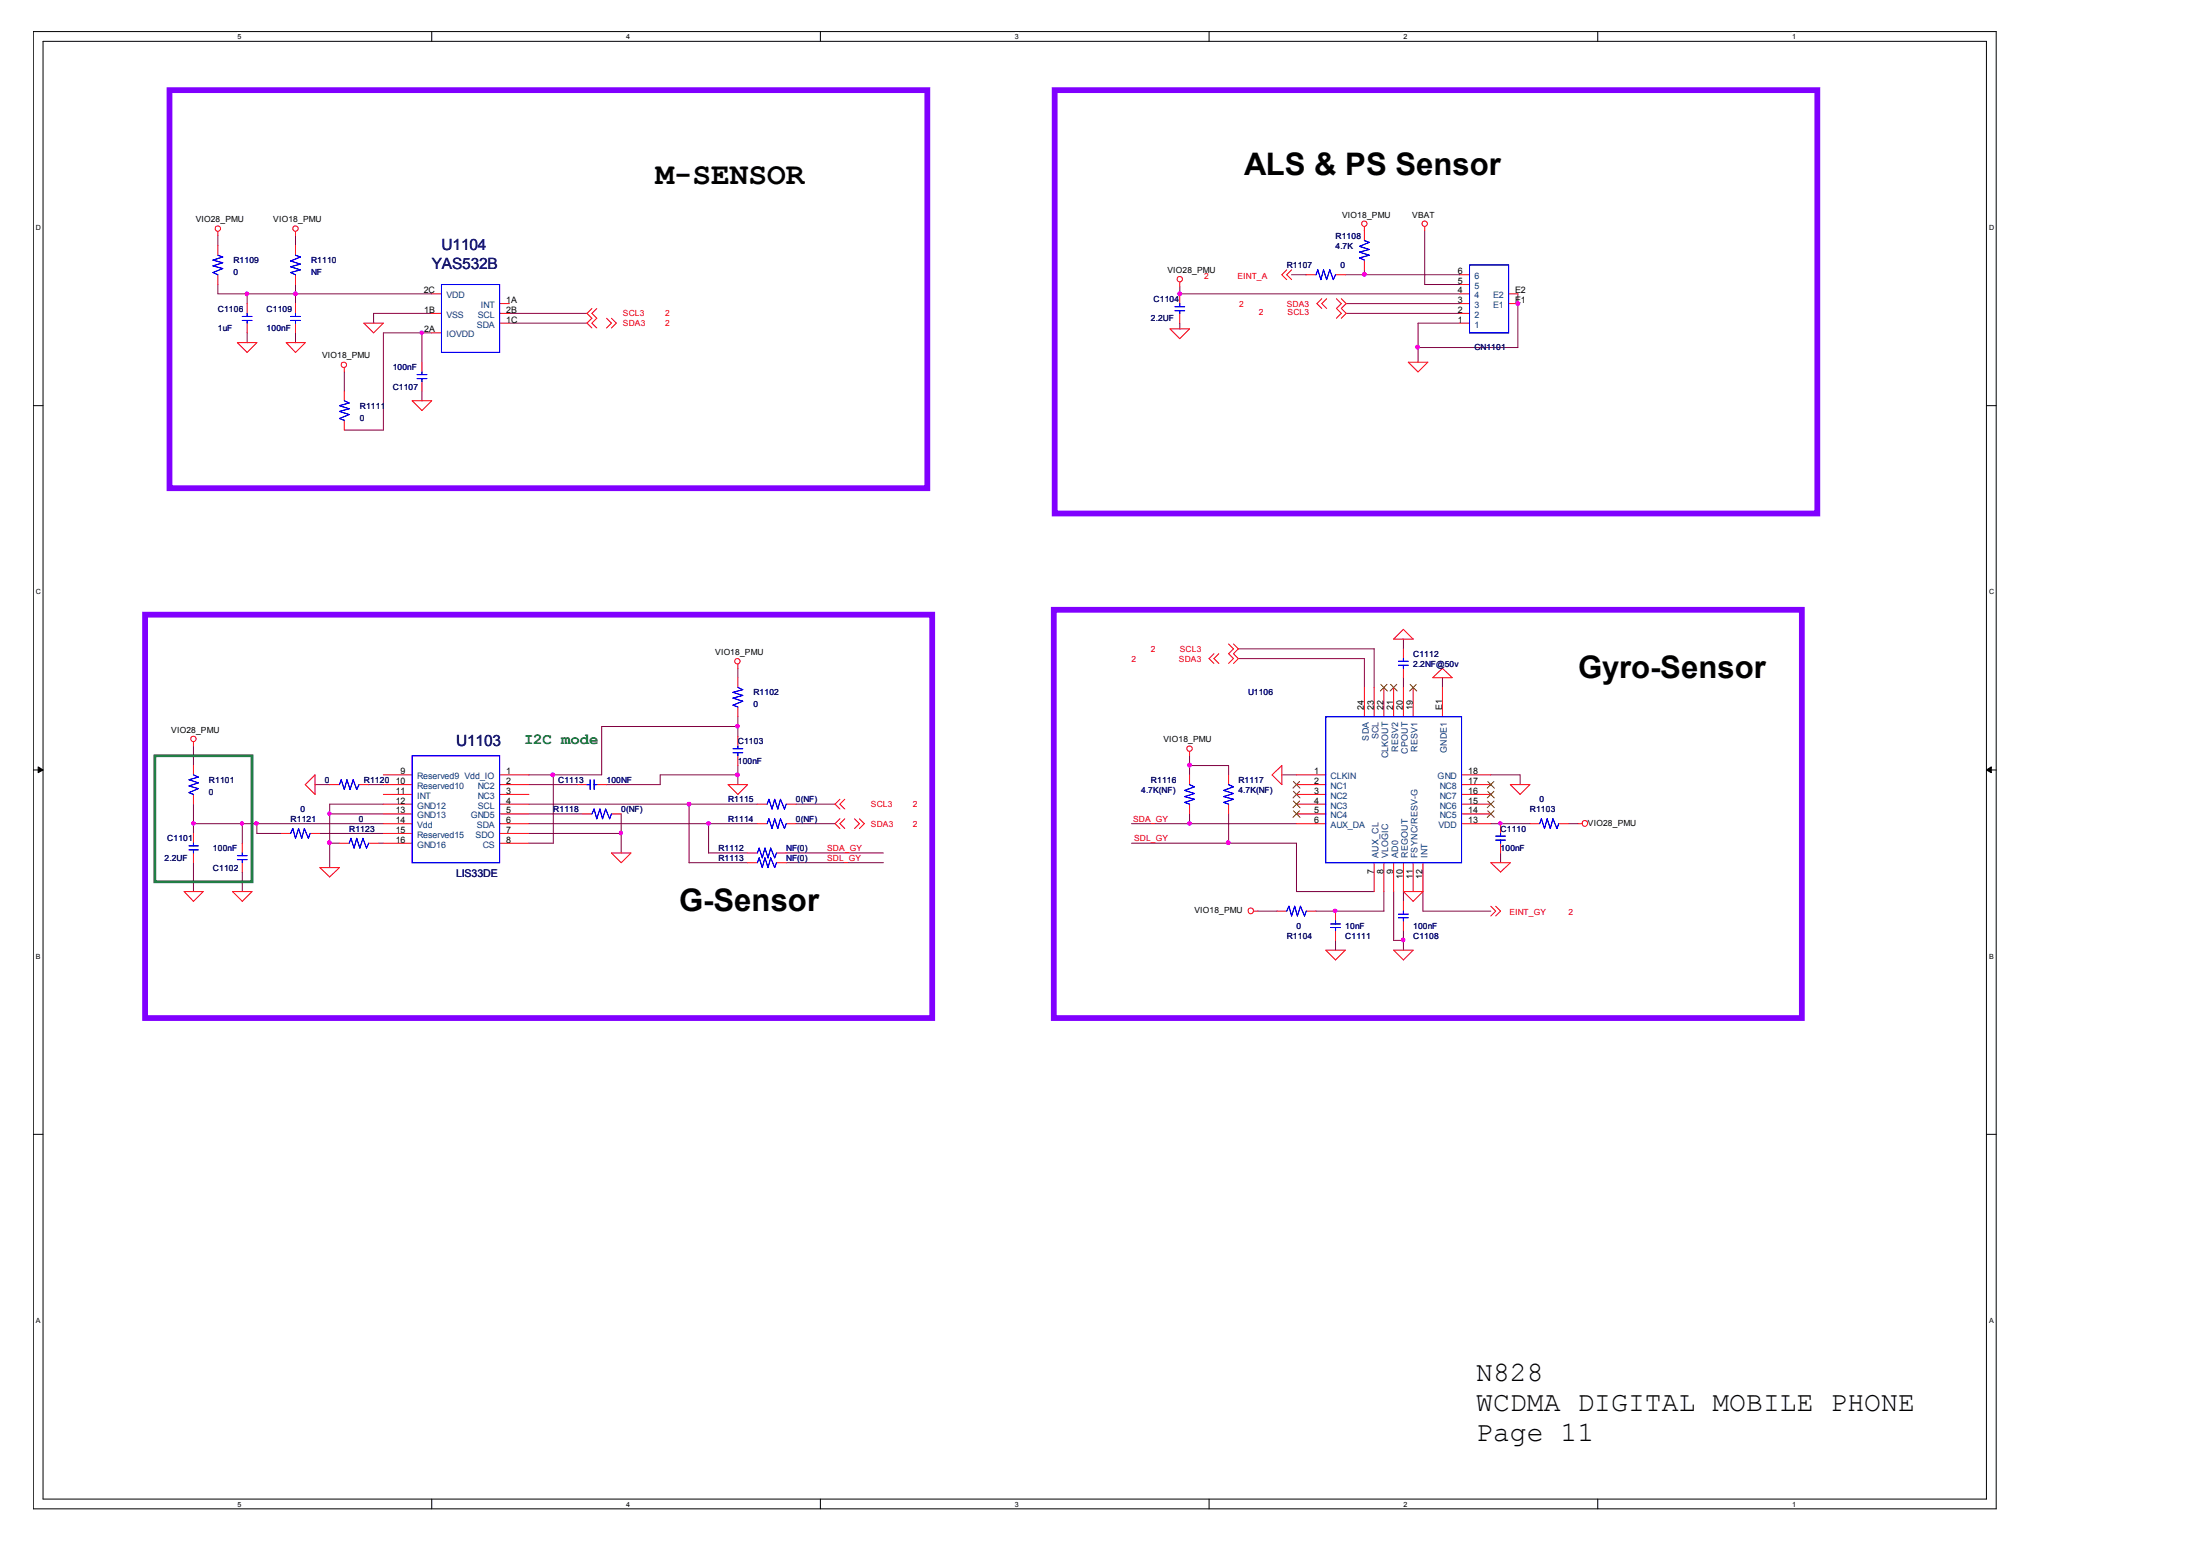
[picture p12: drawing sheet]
<svg xmlns="http://www.w3.org/2000/svg" width="420mm" height="297mm" viewBox="0 0 420 297" stroke-linecap="round" stroke-linejoin="round" font-family="sans-serif">
<path d="M6.3 6h374.6v281.9h-374.6zM8.2 7.9h370.9v278.1h-370.9z" fill="none" stroke="#000" stroke-width=".19"/>
<g fill="#fff">
<path d="M45.3 6.2h.8v1.5h-.8z"/>
<path d="M45.3 286.2h.8v1.5h-.8z"/>
</g>
<path d="M82.4 6v1.9M82.4 286v1.9" fill="none" stroke="#000" stroke-width=".19"/>
<g fill="#fff">
<path d="M119.5 6.2h.7v1.5h-.7z"/>
<path d="M119.5 286.2h.7v1.5h-.7z"/>
</g>
<path d="M156.5 6v1.9M156.5 286v1.9" fill="none" stroke="#000" stroke-width=".19"/>
<g fill="#fff">
<path d="M193.6 6.2h.8v1.5h-.8z"/>
<path d="M193.6 286.2h.8v1.5h-.8z"/>
</g>
<path d="M230.7 6v1.9M230.7 286v1.9" fill="none" stroke="#000" stroke-width=".19"/>
<g fill="#fff">
<path d="M267.8 6.2h.8v1.5h-.8z"/>
<path d="M267.8 286.2h.8v1.5h-.8z"/>
</g>
<path d="M304.9 6v1.9M304.9 286v1.9" fill="none" stroke="#000" stroke-width=".19"/>
<g fill="#fff">
<path d="M342 6.2h.7v1.5h-.7z"/>
<path d="M342 286.2h.7v1.5h-.7z"/>
<path d="M6.9 42.6h1v1.5h-1z"/>
<path d="M379.6 42.6h1v1.5h-1z"/>
<path d="M6.9 112.1h1v1.5h-1z"/>
<path d="M379.6 112.1h1v1.5h-1z"/>
</g>
<path d="M6.3 77.4h1.9M379.1 77.4h1.8" fill="none" stroke="#000" stroke-width=".19"/>
<g fill="#fff">
<path d="M6.9 181.6h.9v1.5h-.9z"/>
<path d="M379.6 181.6h.9v1.5h-.9z"/>
</g>
<path d="M6.3 146.9h1.9M379.1 146.9h1.8" fill="none" stroke="#000" stroke-width=".19"/>
<g fill="#000" stroke="#000" stroke-width=".19">
<path d="M7.3 146.3l.9 .6-.9 .5z" fill-rule="evenodd"/>
<path d="M379.1 146.9l.9-.6v1.1z" fill-rule="evenodd"/>
</g>
<g fill="#fff">
<path d="M6.9 251.1h.9v1.6h-.9z"/>
<path d="M379.6 251.1h.9v1.6h-.9z"/>
</g>
<path d="M6.3 216.4h1.9M379.1 216.4h1.8" fill="none" stroke="#000" stroke-width=".19"/>
<g fill="none" stroke="#800040" stroke-width=".19">
<path d="M41.6 54.3v1.8h40.8M41.6 45v1.8M47.2 56.1v1.8M56.4 45v1.8M56.4 54.3v3.6M82.4 59.8h-11.1v1.9M97.2 59.8h14.8M225.1 54.6v1.5h53.5M246.5 52.4h2.8M256.7 52.4h21.9M256.9 59.8h21.7M256.9 57.9h21.7"/>
<path d="M260.3 51.5v.9M271.9 44v10.3h6.7M289.6 56.1v10.2h-19M47.2 63.5v1.9M56.4 63.5v1.9M65.7 71v3.6M80.5 63.5v5.6M80.5 74.6v1.9M82.4 63.5h-9.2v18.6h-7.5M97.2 61.7h14.8M225.1 61.7v1.1M278.6 61.7h-8v7.4"/>
<path d="M140.8 127.5v1.8M140.8 136.8v3.7M140.8 138.6h-26v9.2h-13.9M236.3 125.7h24v5.5M236.3 123.8h25.9v7.4M267.8 121.9v1.9M267.8 129.3v1.9M275.3 129.3v1.9M36.9 157.2h36.3M36.9 142.3v3.8M36.9 153.4v5.6M46.2 157.2v3.7"/>
<path d="M49 157.2v1.8h4.7M60.1 149.7h2.8M61 159h12.2M62.9 155.3h10.3M70.4 149.7h2.8M73.2 153.4h-10.3v12.1M100.9 157.2h43.6M100.9 153.4h43.6M100.9 149.7h9.3M100.9 159h17.6M100.9 155.3h10.2M105.6 147.8v13.1h-4.7"/>
<path d="M118.5 155.3v7.4M131.5 153.4v11.2h11.2M135.2 157.2v5.5h7.5M140.8 146.1v3.6M140.8 147.8h-14.8v1.9h-10.3M151.9 157.2h7.4M151.9 153.4h7.4M215.9 157.2h31.5M227 144.2v3.6M227 155.3v1.9M227 146.1h7.4v1.7M234.4 155.3v5.6"/>
<path d="M244.6 147.8h2.8M284.5 157.2h7.4M284.5 147.8h5.6v1.9M299.3 157.2h1.9M36.9 164.6v5.5M46.2 166.4v3.7M62.9 160.9h1.9M72.2 160.9h1M150 162.7h18.6M150 164.6h18.6M215.9 160.9h31.5v9.2h14.8M240 173.8h3.7"/>
<path d="M254.8 179.4v1.9M264.1 170.1v3.7h-13M265.9 170.1v9.3h1.9M267.8 170.1v1.9M267.8 177.6v3.7M271.5 170.1v3.7h13M286.3 162.7v1.9"/>
</g>
<g fill="#f0f" stroke="#f0f" stroke-width=".19">
<circle cx="56.4" cy="56.1" r=".35"/>
<circle cx="47.1" cy="56.1" r=".33"/>
<circle cx="80.5" cy="63.5" r=".31"/>
<circle cx="36.9" cy="157.1" r=".33"/>
<circle cx="140.7" cy="147.8" r=".35"/>
<circle cx="286.3" cy="157.1" r=".31"/>
<circle cx="267.7" cy="179.3" r=".33"/>
<circle cx="254.8" cy="173.8" r=".33"/>
<circle cx="135.2" cy="157.1" r=".33"/>
<circle cx="131.5" cy="153.4" r=".35"/>
<circle cx="227" cy="157.1" r=".33"/>
<circle cx="234.3" cy="160.8" r=".35"/>
<circle cx="227" cy="146" r=".35"/>
<circle cx="46.2" cy="157.1" r=".31"/>
<circle cx="118.5" cy="158.9" r=".33"/>
<circle cx="62.8" cy="160.8" r=".33"/>
<circle cx="105.5" cy="147.8" r=".35"/>
<circle cx="62.9" cy="155.2" r=".31"/>
<circle cx="140.7" cy="138.6" r=".33"/>
<circle cx="48.9" cy="157.1" r=".33"/>
<circle cx="260.3" cy="52.3" r=".35"/>
<circle cx="225.1" cy="56.1" r=".35"/>
<circle cx="289.6" cy="57.9" r=".35"/>
<circle cx="270.5" cy="66.2" r=".35"/>
</g>
<g fill="none" stroke="#f00" stroke-width=".19">
<path d="M41.6 44.2v.8M41.6 46.8v1.9M41.6 52.4v1.9M47.2 57.9v1.9M56.4 44.2v.8M56.4 46.8v1.9M56.4 52.4v1.9M56.4 57.9v1.9M82.4 59.8h1.8M82.4 56.1h1.8M95.3 59.8h1.9M95.3 57.9h1.9"/>
<path d="M112.9 58.9l-.9 .9 .9 .9-.9 1 .9 .9M113.9 58.9l-1 .9 1 .9-1 1 1 .9M225.1 53.9v.7M225.1 56.1v1.8M225.1 59.8v1.9M245.5 51.5l-.9 .9 .9 1M246.5 51.5l-1 .9 1 1M249.3 52.4h1.8M252.2 57l-.9 .9 .9 1M253.2 57l-1 .9 1 1M254.8 52.4h1.9M255 57l.9 .9-.9 1 .9 .9-.9 .9"/>
<path d="M255.9 57l1 .9-1 1 1 .9-1 .9M260.3 43.3v2.6M260.3 49.6v1.9M271.9 43.3v.7M278.6 59.8h1.8M278.6 57.9h1.8M278.6 56.1h1.8M278.6 54.3h1.8M278.6 52.4h1.8M287.9 57.9h1.7M287.9 56.1h1.7M45.3 65.4h3.7l-1.8 1.8z"/>
<path d="M47.2 61.7v1.8M54.6 65.4h3.7l-1.9 1.8zM56.4 61.7v1.8M65.7 70.2v.8M65.7 74.6v1.9M69.4 61.7h3.8l-1.9 1.8zM78.7 76.5h3.7l-1.9 1.8zM80.5 69.1v1.9M80.5 72.8v1.8M82.4 63.5h1.8M95.3 61.7h1.9M115.7 60.7l1 1-1 .9"/>
<path d="M116.7 60.7l.9 1-.9 .9M223.3 62.8h3.7l-1.9 1.8zM268.7 69.1h3.8l-1.9 1.9zM278.6 61.7h1.8M65.7 80.2v1.9M140.8 126.8v.7M140.8 129.3v1.9M140.8 134.9v1.9M231.6 124.7l-.9 1 .9 .9M232.6 124.7l-1 1 1 .9M234.4 122.9l1 .9-1 .9 1 1-1 .9M235.4 122.9l.9 .9-.9 .9 .9 1-.9 .9"/>
<path d="M260.3 131.2v5.6M262.2 131.2v5.6M264.1 131.2v5.6M265.9 131.2v5.6M267.8 120.1l1.9 1.8h-3.8zM267.8 123.8v1.9M267.8 127.5v1.8M267.8 131.2v5.6M269.7 131.2v5.6M273.4 129.3l1.9-1.8 1.8 1.8zM275.3 131.2v5.6M36.9 141.6v.7"/>
<path d="M36.9 146.1v1.7M36.9 151.6v1.8M36.9 159v1.9M53.7 159h1.8M59.2 159h1.8M60.1 147.8v3.8l-1.8-1.9zM62.9 149.7h1.9M68.5 149.7h1.9M73.2 149.7h5.5M73.2 157.2h5.5M73.2 147.8h5.5M73.2 151.6h5.5"/>
<path d="M73.2 153.4h5.5M73.2 155.3h5.5M73.2 159h5.5M95.3 149.7h5.6M95.3 157.2h5.6M95.3 147.8h5.6M95.3 151.6h5.6M95.3 153.4h5.6M95.3 155.3h5.6M95.3 159h5.6M110.2 149.7h1.8M111.1 155.3h1.8"/>
<path d="M113.9 149.7h1.8M116.7 155.3h1.8M138.9 149.7h3.8l-1.9 1.9zM140.8 140.5v1.8M140.8 144.2v1.9M144.5 157.2h1.9M144.5 153.4h1.9M150 157.2h1.9M150 153.4h1.9M160.3 152.5l-1 .9 1 1M160.3 156.2l-1 1 1 .9M161.2 152.5l-.9 .9 .9 1"/>
<path d="M161.2 156.2l-.9 1 .9 .9M163.1 156.2l.9 1-.9 .9M164 156.2l.9 1-.9 .9M227 143.4v.8M227 147.8v1.9M227 153.4v1.9M234.4 147.8v1.9M234.4 153.4v1.9M242.7 147.8l1.9-1.7v3.6zM247.4 149.7h5.6M247.4 157.2h5.6M247.4 147.8h5.6"/>
<path d="M247.4 151.6h5.6M247.4 153.4h5.6M247.4 155.3h5.6M278.9 149.7h5.6M278.9 157.2h5.6M278.9 147.8h5.6M278.9 151.6h5.6M278.9 153.4h5.6M278.9 155.3h5.6M286.3 157.2v1.8M288.2 149.7h3.7l-1.8 1.9zM291.9 157.2h1.9"/>
<path d="M297.4 157.2h1.9M301.2 157.2h.7M35.1 170.1h3.7l-1.9 1.9zM36.9 162.7v1.9M44.4 170.1h3.7l-1.9 1.9zM46.2 160.9v1.8M46.2 164.6v1.8M61 165.5h3.8l-1.9 1.8zM64.8 160.9h1.8M70.4 160.9h1.8M73.2 160.9h5.5M95.3 160.9h5.6"/>
<path d="M116.7 162.7h3.7l-1.9 1.9zM142.7 164.6h1.8M142.7 162.7h1.8M148.2 164.6h1.8M148.2 162.7h1.8M239.3 173.8h.7M243.7 173.8h1.8M249.3 173.8h1.8M254.8 173.8v1.9M254.8 177.6v1.8M262.2 164.6v5.5M264.1 164.6v5.5"/>
<path d="M265.9 164.6v5.5M267.8 170.1h3.7M267.8 170.1l1.9 1.9 1.8-1.9M267.8 164.6v5.5M267.8 172v1.8M267.8 175.7v1.9M269.7 164.6v5.5M271.5 164.6v5.5M284.5 164.6h3.7l-1.9 1.8zM284.5 172.9l.9 .9-.9 1M285.4 172.9l.9 .9-.9 1M286.3 160.9v1.8"/>
<path d="M253 181.3h3.7l-1.9 1.8zM265.9 181.3h3.8l-1.9 1.8z"/>
<circle cx="41.6" cy="43.6" r=".52"/>
<circle cx="56.4" cy="43.6" r=".52"/>
<circle cx="225.1" cy="53.3" r=".52"/>
<circle cx="260.3" cy="42.7" r=".52"/>
<circle cx="271.9" cy="42.7" r=".52"/>
<circle cx="65.6" cy="69.6" r=".52"/>
<circle cx="140.7" cy="126.2" r=".52"/>
<circle cx="36.9" cy="141" r=".52"/>
<circle cx="227" cy="142.8" r=".52"/>
<circle cx="302.4" cy="157.1" r=".54"/>
<circle cx="238.6" cy="173.8" r=".54"/>
</g>
<path d="M29.5 144.2h18.6v24h-18.6z" fill="none" stroke="#008000" stroke-width=".51"/>
<path d="M32.3 17.2h144.7v75.9h-144.7zM201.3 17.2h145.5v80.8h-145.5zM27.7 117.3h150.2v76.9h-150.2zM201.1 116.3h142.7v77.9h-142.7z" fill="none" stroke="#8000ff" stroke-width="1.1"/>
<g fill="none" stroke="#00f" stroke-width=".19">
<path d="M41.6 48.7l.9 .3-1.9 .6 1.9 .5-1.9 .6 1.9 .5-1.9 .8 1 .4M47.2 59.8v.6M56.4 59.8v.6M56.4 48.7l.9 .3-1.8 .8 1.8 .6-1.8 .5 1.8 .6-1.8 .5 .9 .4M84.2 54.3h11.1v12.9h-11.1zM224.2 59.3h1.9M224.2 58.5h1.9M225.1 57.9v.6M225.1 59.3v.5M251.1 52.4l.4-.9 .6 1.9 .5-1.9 .6 1.9 .5-1.9 .7 1.9 .4-1M260.3 45.9l1 .3-1.9 .8 1.9 .6-1.9 .5 1.9 .6-1.9 .5 .9 .4M280.4 50.6h7.5v12.9h-7.5z"/>
<path d="M46.2 61.1h1.9M46.2 60.4h1.9M47.2 61.1v.6M55.5 61.1h1.8M55.5 60.4h1.8M56.4 61.1v.6M65.7 76.5l.9 .4-1.8 .5 1.8 .6-1.8 .5 1.8 .6-1.8 .8 .9 .3M79.6 72.2h1.8M79.6 71.5h1.8M80.5 71v.5M80.5 72.2v.6M140.8 131.2l.9 .4-1.8 .5 1.8 .6-1.8 .5 1.8 .6-1.8 .7 .9 .4"/>
<path d="M253 136.8h25.9v27.8h-25.9zM266.9 126.9h1.8M266.9 126.2h1.8M267.8 125.7v.5M267.8 126.9v.6M36.9 147.8l.9 .5-1.7 .5 1.7 .6-1.7 .6 1.7 .5-1.7 .7 .8 .4M55.5 159l.4-.9 .5 1.8 .6-1.8 .6 1.8 .5-1.8 .7 1.8 .4-.9M64.8 149.7l.3-.9 .6 1.8 .5-1.8 .6 1.8 .6-1.8 .7 1.8 .4-.9M78.7 144.2h16.6v20.4h-16.6zM112 149.7h.6M112.6 148.8v1.8M112.9 155.3l.5-.9 .5 1.8 .6-1.8 .5 1.8 .6-1.8 .7 1.8 .4-.9"/>
<path d="M113.4 148.8v1.8M113.4 149.7h.5M139.9 143.6h1.8M139.9 142.8h1.8M140.8 142.3v.5M140.8 143.6v.6M146.4 157.2l.3-1 .6 1.9 .5-1.9 .6 1.9 .5-1.9 .8 1.9 .3-.9M146.4 153.4l.3-.9 .6 1.9 .5-1.9 .6 1.9 .5-1.9 .8 1.9 .3-1M227 149.7l.9 .4-1.8 .7 1.8 .6-1.8 .6 1.8 .5-1.8 .6 .9 .3M234.4 149.7l1 .4-1.9 .7 1.9 .6-1.9 .6 1.9 .5-1.9 .6 .9 .3M285.4 159.5h1.9M286.3 159v.5"/>
<path d="M293.8 157.2l.3-1 .6 1.9 .5-1.9 .6 1.9 .5-1.9 .8 1.9 .3-.9M36.1 162.2h1.7M36.1 161.4h1.7M36.9 160.9v.5M36.9 162.2v.5M45.3 164h1.9M45.3 163.3h1.9M46.2 162.7v.6M46.2 164v.6M66.6 160.9l.4-1 .6 1.9 .5-1.9 .6 1.9 .6-1.9 .6 1.9 .5-.9M144.5 162.7l.4-.9 .6 1.9 .5-1.9 .6 1.9 .5-1.9 .7 1.9 .4-1M144.5 164.6l.4-.9 .6 1.8 .5-1.8 .6 1.8 .5-1.8 .7 1.8 .4-.9"/>
<path d="M245.5 173.8l.5-.9 .5 1.9 .6-1.9 .5 1.9 .6-1.9 .7 1.9 .4-1M253.9 177h1.9M253.9 176.3h1.9M254.8 175.7v.6M254.8 177v.6M266.9 175.1h1.8M266.9 174.4h1.8M267.8 173.8v.6M267.8 175.1v.6M285.4 160.3h1.9M286.3 160.3v.6"/>
</g>
<g fill="none" stroke="#804000" stroke-width=".19">
<path d="M263.5 130.6l1.3 1.2M264.7 130.6l-1.3 1.2M265.3 130.6l1.3 1.2M266.5 130.6l-1.2 1.2M269.1 130.6l1.2 1.2M270.3 130.6l-1.3 1.2M246.8 149.1l1.3 1.3M246.8 151l1.3 1.2M246.8 152.8l1.3 1.3M246.8 154.7l1.3 1.3M248 149.1l-1.3 1.3M248 151l-1.3 1.2"/>
<path d="M248 152.8l-1.3 1.3M248 154.7l-1.3 1.3M283.9 149.1l1.3 1.3M283.9 151l1.3 1.2M283.9 152.8l1.3 1.3M283.9 154.7l1.3 1.3M285.1 149.1l-1.3 1.3M285.1 151l-1.3 1.2M285.1 152.8l-1.3 1.3M285.1 154.7l-1.3 1.3"/>
</g>
<g font-size="5.9">
<text x="125.1" y="35.1">M-SENSOR</text>
<text x="237.4" y="33.5">ALS &amp; PS Sensor</text>
<text x="301.2" y="129.3">Gyro-Sensor</text>
<text x="129.6" y="173.8">G-Sensor</text>
</g>
<g font-size="5.3">
<text x="281.7" y="263.4">N828</text>
<text x="281.7" y="269.2">WCDMA DIGITAL MOBILE PHONE</text>
<text x="281.7" y="274.9">Page 11</text>
</g>
<g font-size="3" fill="#000080">
<text x="84.2" y="47.7">U1104</text>
<text x="82.4" y="51.4">YAS532B</text>
<text x="87" y="142.3">U1103</text>
</g>
<text font-size="3" fill="#008000" x="100" y="142">I2C mode</text>
<text font-size="2" fill="#000080" x="87" y="167.3">LIS33DE</text>
<g font-size="1.7">
<text x="278.2" y="52.3">6</text>
<text x="80.9" y="56">2C</text>
<text x="80.9" y="59.7">1B</text>
<text x="96.6" y="57.8">1A</text>
<text x="96.6" y="59.7">2B</text>
<text x="278.2" y="59.7">2</text>
<text x="278.2" y="57.8">3</text>
<text x="278.2" y="56">4</text>
<text x="278.2" y="54.2">5</text>
<text x="289.1" y="57.8">E1</text>
<text x="289.1" y="56">E2</text>
<text x="80.9" y="63.4">2A</text>
<text x="96.6" y="61.6">1C</text>
<text x="278.2" y="61.6">1</text>
<text x="260.3" y="135.5" transform="rotate(-90 260.3 135.5)">24</text>
<text x="262.1" y="135.5" transform="rotate(-90 262.1 135.5)">23</text>
<text x="264" y="135.5" transform="rotate(-90 264 135.5)">22</text>
<text x="265.9" y="135.5" transform="rotate(-90 265.9 135.5)">21</text>
<text x="267.7" y="135.5" transform="rotate(-90 267.7 135.5)">20</text>
<text x="269.6" y="135.5" transform="rotate(-90 269.6 135.5)">19</text>
<text x="275.2" y="135.5" transform="rotate(-90 275.2 135.5)">E1</text>
<text x="75.5" y="149.6">10</text>
<text x="76.5" y="147.8">9</text>
<text x="96.6" y="147.8">1</text>
<text x="96.6" y="149.6">2</text>
<text x="250.8" y="147.8">1</text>
<text x="250.8" y="149.6">2</text>
<text x="280.2" y="147.8">18</text>
<text x="280.2" y="149.6">17</text>
<text x="75.5" y="151.5">11</text>
<text x="75.5" y="153.3">12</text>
<text x="75.5" y="155.2">13</text>
<text x="96.6" y="151.5">3</text>
<text x="96.6" y="153.3">4</text>
<text x="96.6" y="155.2">5</text>
<text x="250.8" y="151.5">3</text>
<text x="250.8" y="153.3">4</text>
<text x="250.8" y="155.2">5</text>
<text x="280.2" y="151.5">16</text>
<text x="280.2" y="153.3">15</text>
<text x="280.2" y="155.2">14</text>
<text x="75.5" y="157.1">14</text>
<text x="75.5" y="158.9">15</text>
<text x="75.5" y="160.8">16</text>
<text x="96.6" y="157.1">6</text>
<text x="96.6" y="158.9">7</text>
<text x="96.6" y="160.8">8</text>
<text x="250.8" y="157.1">6</text>
<text x="280.2" y="157.1">13</text>
<text x="262.1" y="166.8" transform="rotate(-90 262.1 166.8)">7</text>
<text x="264" y="166.8" transform="rotate(-90 264 166.8)">8</text>
<text x="265.9" y="166.8" transform="rotate(-90 265.9 166.8)">9</text>
<text x="267.7" y="167.7" transform="rotate(-90 267.7 167.7)">10</text>
<text x="269.6" y="167.7" transform="rotate(-90 269.6 167.7)">11</text>
<text x="271.4" y="167.7" transform="rotate(-90 271.4 167.7)">12</text>
</g>
<g font-size="1.7" fill="#004080">
<text x="281.3" y="53.3">6</text>
<text x="85.2" y="56.9">VDD</text>
<text x="91.8" y="58.8">INT</text>
<text x="281.3" y="58.8">3</text>
<text x="281.3" y="56.9">4</text>
<text x="281.3" y="55.1">5</text>
<text x="284.9" y="58.8">E1</text>
<text x="284.9" y="56.9">E2</text>
<text x="85.2" y="60.6">VSS</text>
<text x="85.2" y="64.4">IOVDD</text>
<text x="91" y="62.5">SDA</text>
<text x="91.2" y="60.6">SCL</text>
<text x="281.3" y="62.5">1</text>
<text x="281.3" y="60.6">2</text>
<text x="261.2" y="141.3" transform="rotate(-90 261.2 141.3)">SDA</text>
<text x="263.1" y="141.1" transform="rotate(-90 263.1 141.1)">SCL</text>
<text x="266.8" y="143.4" transform="rotate(-90 266.8 143.4)">RESV2</text>
<text x="268.6" y="143.8" transform="rotate(-90 268.6 143.8)">CPOUT</text>
<text x="270.5" y="143.4" transform="rotate(-90 270.5 143.4)">RESV1</text>
<text x="276.1" y="143.7" transform="rotate(-90 276.1 143.7)">GNDE1</text>
<text x="79.6" y="148.7">Reserved9 Vdd_IO</text>
<text x="253.9" y="148.7">CLKIN</text>
<text x="264.9" y="144.7" transform="rotate(-90 264.9 144.7)">CLKOUT</text>
<text x="274.3" y="148.7">GND</text>
<text x="79.6" y="150.6">Reserved10</text>
<text x="79.6" y="152.4">INT</text>
<text x="79.6" y="154.3">GND12</text>
<text x="91.2" y="150.6">NC2</text>
<text x="91.2" y="152.4">NC3</text>
<text x="91.2" y="154.3">SCL</text>
<text x="253.9" y="150.6">NC1</text>
<text x="253.9" y="152.4">NC2</text>
<text x="253.9" y="154.3">NC3</text>
<text x="274.7" y="150.6">NC8</text>
<text x="274.7" y="152.4">NC7</text>
<text x="274.7" y="154.3">NC6</text>
<text x="79.6" y="156.1">GND13</text>
<text x="79.6" y="158">Vdd</text>
<text x="79.6" y="159.9">Reserved15</text>
<text x="79.6" y="161.7">GND16</text>
<text x="89.8" y="156.1">GND5</text>
<text x="90.8" y="159.9">SDO</text>
<text x="91" y="158">SDA</text>
<text x="92.1" y="161.7">CS</text>
<text x="253.9" y="156.1">NC4</text>
<text x="253.9" y="158">AUX_DA</text>
<text x="274.5" y="158">VDD</text>
<text x="274.7" y="156.1">NC5</text>
<text x="263.1" y="163.7" transform="rotate(-90 263.1 163.7)">AUX_CL</text>
<text x="264.9" y="163.7" transform="rotate(-90 264.9 163.7)">VLOGIC</text>
<text x="266.8" y="163.7" transform="rotate(-90 266.8 163.7)">AD0</text>
<text x="268.6" y="163.7" transform="rotate(-90 268.6 163.7)">REGOUT</text>
<text x="270.5" y="163.7" transform="rotate(-90 270.5 163.7)">FSYNC/RESV-G</text>
<text x="272.4" y="163.7" transform="rotate(-90 272.4 163.7)">INT</text>
</g>
<g font-size="1.6">
<text x="256.1" y="41.5">VIO18_PMU</text>
<text x="269.5" y="41.5">VBAT</text>
<text x="37.3" y="42.4">VIO28_PMU</text>
<text x="52.2" y="42.4">VIO18_PMU</text>
<text x="222.8" y="52.1">VIO28_PMU</text>
<text x="61.5" y="68.3">VIO18_PMU</text>
<text x="136.5" y="124.9">VIO18_PMU</text>
<text x="32.7" y="139.8">VIO28_PMU</text>
<text x="222" y="141.6">VIO18_PMU</text>
<text x="303" y="157.6">VIO28_PMU</text>
<text x="227.9" y="174.3">VIO18_PMU</text>
</g>
<g font-size="1.6" fill="#000080">
<text x="254.8" y="45.6">R1108</text>
<text x="254.8" y="47.4">4.7K</text>
<text x="44.5" y="50.2">R1109</text>
<text x="44.5" y="52.4">0</text>
<text x="59.4" y="50.2">R1110</text>
<text x="59.4" y="52.4">NF</text>
<text x="245.5" y="51.2">R1107</text>
<text x="255.8" y="51.2">0</text>
<text x="41.6" y="59.5">C1106</text>
<text x="50.9" y="59.5">C1109</text>
<text x="220.1" y="57.6">C1104</text>
<text x="41.6" y="63.2">1uF</text>
<text x="50.9" y="63.2">100nF</text>
<text x="219.6" y="61.3">2.2UF</text>
<text x="74.9" y="70.6">100nF</text>
<text x="281.3" y="66.7">CN1101</text>
<text x="68.7" y="78">R1111</text>
<text x="74.9" y="74.4">C1107</text>
<text x="68.7" y="80.3">0</text>
<text x="269.7" y="125.3">C1112</text>
<text x="269.7" y="127.2">2.2NF@50v</text>
<text x="143.8" y="132.7">R1102</text>
<text x="143.8" y="135">0</text>
<text x="238.2" y="132.7">U1106</text>
<text x="140.8" y="142">C1103</text>
<text x="39.9" y="149.4">R1101</text>
<text x="62" y="149.4">0</text>
<text x="69.4" y="149.4">R1120</text>
<text x="106.5" y="149.4">C1113</text>
<text x="115.7" y="149.4">100NF</text>
<text x="140.8" y="145.7">100nF</text>
<text x="219.6" y="149.4">R1116</text>
<text x="236.3" y="149.4">R1117</text>
<text x="39.9" y="151.7">0</text>
<text x="57.3" y="155">0</text>
<text x="105.6" y="155">R1118</text>
<text x="118.5" y="155">0(NF)</text>
<text x="138.9" y="153.1">R1115</text>
<text x="151.9" y="153.1">0(NF)</text>
<text x="217.8" y="151.2">4.7K(NF)</text>
<text x="236.3" y="151.2">4.7K(NF)</text>
<text x="291.9" y="155">R1103</text>
<text x="293.8" y="153.1">0</text>
<text x="31.9" y="160.5">C1101</text>
<text x="55.5" y="156.8">R1121</text>
<text x="66.6" y="158.7">R1123</text>
<text x="68.5" y="156.8">0</text>
<text x="138.9" y="156.8">R1114</text>
<text x="151.9" y="156.8">0(NF)</text>
<text x="286.3" y="158.7">C1110</text>
<text x="31.4" y="164.3">2.2UF</text>
<text x="40.6" y="166.1">C1102</text>
<text x="40.6" y="162.4">100nF</text>
<text x="137.1" y="162.4">R1112</text>
<text x="137.1" y="164.3">R1113</text>
<text x="150" y="162.4">NF(0)</text>
<text x="150" y="164.3">NF(0)</text>
<text x="286.3" y="162.4">100nF</text>
<text x="245.5" y="179.1">R1104</text>
<text x="247.4" y="177.2">0</text>
<text x="256.7" y="179.1">C1111</text>
<text x="256.7" y="177.2">10nF</text>
<text x="269.7" y="179.1">C1108</text>
<text x="269.7" y="177.2">100nF</text>
</g>
<g font-size="1.6" fill="#f00">
<text x="229.8" y="53.2">2</text>
<text x="236.1" y="53.2">EINT_A</text>
<text x="236.5" y="58.5">2</text>
<text x="245.5" y="58.5">SDA3</text>
<text x="118.9" y="60.4">SCL3</text>
<text x="118.9" y="62.2">SDA3</text>
<text x="126.9" y="60.4">2</text>
<text x="126.9" y="62.2">2</text>
<text x="240.2" y="60">2</text>
<text x="245.7" y="60">SCL3</text>
<text x="219.6" y="124.4">2</text>
<text x="225.1" y="124.4">SCL3</text>
<text x="215.9" y="126.3">2</text>
<text x="225" y="126.3">SDA3</text>
<text x="166.2" y="154">SCL3</text>
<text x="174.2" y="154">2</text>
<text x="166.2" y="157.7">SDA3</text>
<text x="174.2" y="157.7">2</text>
<text x="216.2" y="156.8">SDA_GY</text>
<text x="216.4" y="160.5">SDL_GY</text>
<text x="157.8" y="162.4">SDA_GY</text>
<text x="157.8" y="164.3">SDL_GY</text>
<text x="288" y="174.6">EINT_GY</text>
<text x="299.3" y="174.6">2</text>
</g>
<g font-size="1.4">
<text x="45.3" y="7.5">5</text>
<text x="119.5" y="7.5">4</text>
<text x="193.6" y="7.5">3</text>
<text x="267.8" y="7.5">2</text>
<text x="342" y="7.5">1</text>
<text x="6.9" y="43.9">D</text>
<text x="379.6" y="43.9">D</text>
<text x="6.9" y="113.4">C</text>
<text x="379.6" y="113.4">C</text>
<text x="6.9" y="182.9">B</text>
<text x="379.6" y="182.9">B</text>
<text x="6.9" y="252.4">A</text>
<text x="379.6" y="252.4">A</text>
<text x="45.3" y="287.5">5</text>
<text x="119.5" y="287.5">4</text>
<text x="193.6" y="287.5">3</text>
<text x="267.8" y="287.5">2</text>
<text x="342" y="287.5">1</text>
</g>
</svg>
